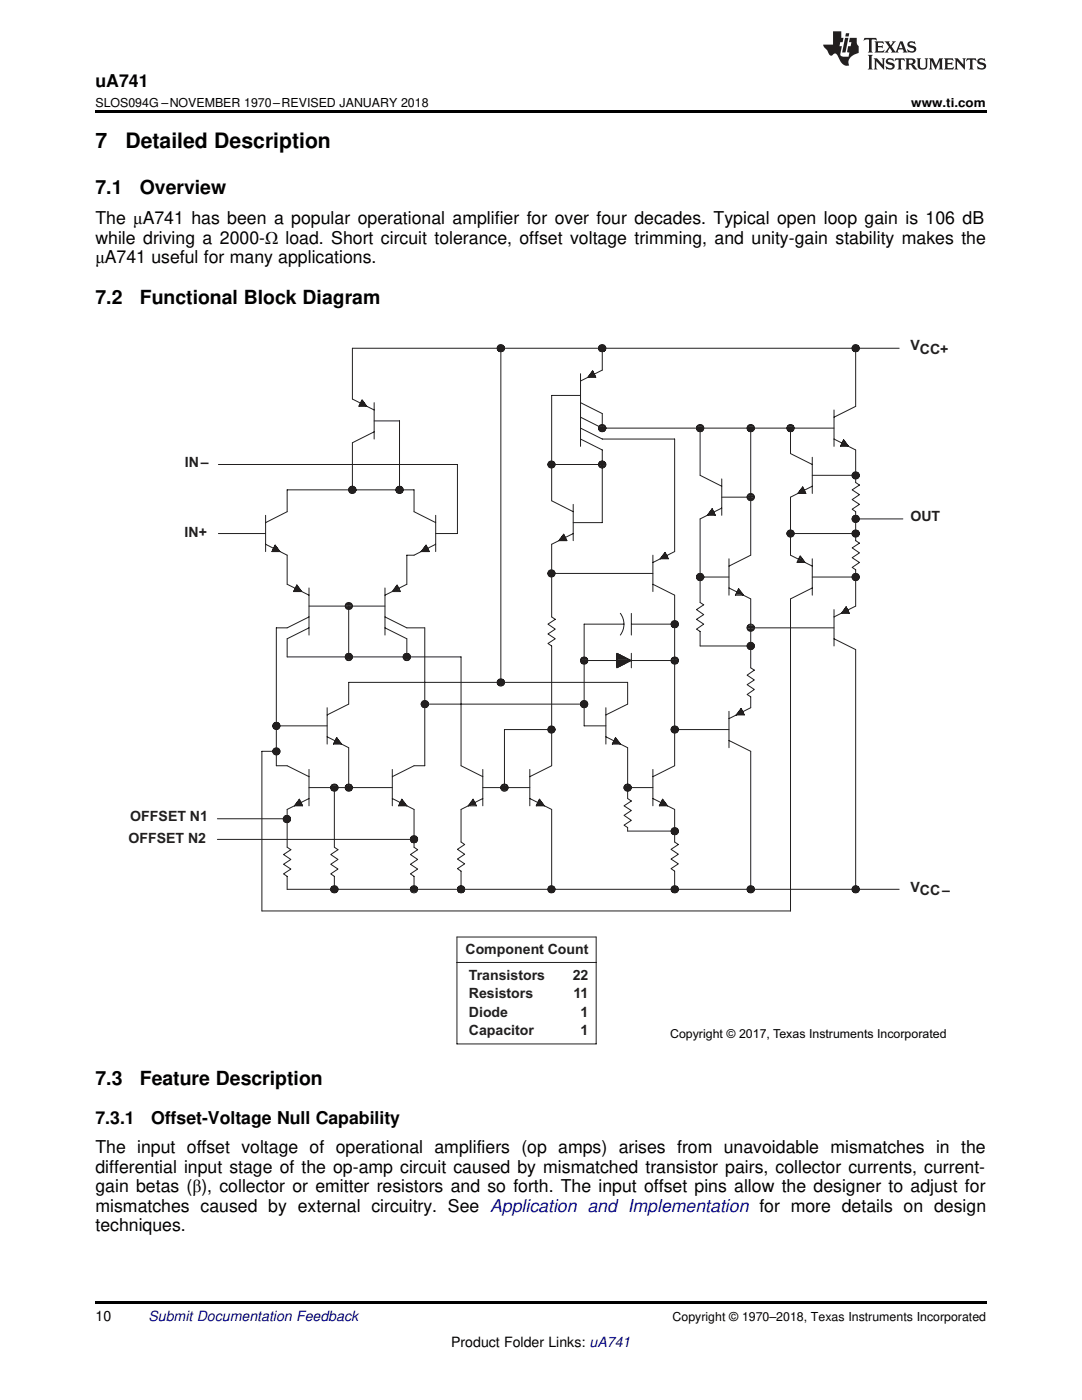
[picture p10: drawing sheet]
<svg xmlns="http://www.w3.org/2000/svg" width="216mm" height="279mm" viewBox="0 0 216 279" stroke-linecap="round" stroke-linejoin="round" font-family="sans-serif">
<path d="M19.1 22h177.8v.5h-177.8zM19.1 259.7h177.8v.5h-177.8z" fill="#000"/>
<g fill="none" stroke="#221f1f" stroke-width=".2">
<path d="M72.2 79.8h.1M72.3 79.8l.9 1.3h-1.6zM99.2 69.7h1.5M99.2 69.3h1.5M99.3 69.9h1.3M99.3 69.2h1.3M99.5 70.1h.9M99.5 69h.9M99.9 69.5v66.7M115.8 78.9h-5.7v21l4.3 2.2M115.8 74.6v14.5M117.4 75.1h1.4"/>
<path d="M117.5 74.9h1.2M117.7 74.8h.9M117.8 74.6h.8M118 74.4h.4M118.1 74.2h.3M118.2 74h.1M118.3 74l.6 1.3h-1.6zM119.5 69.7h1.4M119.5 69.3h1.4M119.5 69.9h1.3M119.5 69.2h1.3M119.7 70.1h.9"/>
<path d="M119.7 69h.9M120.2 69.5v4.4l-4.4 2.1M170 69.7h1.5M170 69.3h1.5M170.1 69.9h1.3M170.1 69.2h1.3M170.3 70.1h.9M170.3 69h.9M170.7 69.5v11.6l-4.3 2.2M179.4 69.5h-109.1v10.1l4.4 2.2M43.6 92.7h47.7v13.8h-4.4M69.6 97.9h1.4"/>
<path d="M69.6 97.6h1.4M69.7 98.1h1.2M69.7 97.4h1.2M69.8 98.3h1M69.8 97.2h1M71.7 80.9h1.4M71.8 80.7h1.1M71.9 80.6h.9M72 80.4h.7M72 80.2h.5M72.1 80h.3M74.7 86.2l-4.4 2.2v9.4"/>
<path d="M74.7 84h5v13.8M74.7 80.4v7.2M79 97.9h1.4M79 97.6h1.4M79.1 98.1h1.2M79.1 97.4h1.2M79.2 98.3h1M79.2 97.2h1M109.3 92.7h11.6M109.4 92.9h1.4M109.4 92.5h1.4M109.4 93.1h1.3"/>
<path d="M109.4 92.3h1.3M109.6 93.2h.9M109.6 92.2h.9M115.8 80.4l4.4 2.1v2.9l-4.4-2.1M115.8 87.6l4.4 2.2v14.5h-5.8M115.8 85.4l4.4 2.2h14.4v22.5l-4.3 2.2M119.5 85.4h46.9M119.5 85.6h1.4M119.5 85.3h1.4M119.5 92.9h1.4M119.5 92.5h1.4M119.5 85.8h1.3"/>
<path d="M119.5 85.1h1.3M119.5 93.1h1.3M119.5 92.3h1.3M119.7 86h.9M119.7 84.9h.9M119.7 93.2h.9M119.7 92.2h.9M139 85.6h1.4M139 85.3h1.4M139.1 85.8h1.2M139.1 85.1h1.2M139.2 86h1"/>
<path d="M139.2 84.9h1M139.7 85.4v9.5l4.3 2.1M144 99.2h6.5M144 95.6v7.2M149.1 99.4h1.4M149.1 99h1.4M149.1 85.6h1.4M149.1 85.3h1.4M149.2 99.6h1.2M149.2 98.9h1.2M149.2 85.8h1.2M149.2 85.1h1.2"/>
<path d="M149.3 99.8h1M149.3 98.7h1M149.3 86h1M149.3 84.9h1M149.8 85.4v25.4l-4.3 2.2M157 85.6h1.5M157 85.3h1.5M157.1 85.8h1.3M157.1 85.1h1.3M157.3 86h.9M157.3 84.9h.9M157.7 85.4v5.1l4.4 2.2"/>
<path d="M159.3 98.3h1.4M159.5 98.1h1.1M159.6 97.9h.9M159.7 97.8h.8M159.9 97.6h.5M160 97.4h.3M160.1 97.2h.1M160.2 97.2l.6 1.3h-1.6zM162.1 97l-4.4 2.2v11.6l4.4 2.2M162.1 94.9h9.4M162.1 91.3v7.2M166.4 87.6l4.3 2.2v6.5l.8 .5-1.5 1 1.5 .9-1.5 1 1.5 1-1.5 .9 .7 .5v5.8l.8 .5-1.5 .9 1.5 1-1.5 1 1.5 1-1.5 .9 .7 .5v7.3l-4.3 2.1"/>
<path d="M166.4 81.8v7.3M167.8 88.9h1.4M167.9 88.7h1.1M168 88.5h.9M168 88.4h.8M168.1 88.1h.5M168.2 88h.3M168.3 87.8h.1M168.3 87.8l1 1.3h-1.6zM170 95.1h1.5M170 94.7h1.5M170.1 95.2h1.3"/>
<path d="M170.1 94.5h1.3M170.3 95.4h.9M170.3 94.3h.9M43.6 106.5h9.4M53 104.3l4.3-2.2v-4.3h25.3v4.3l4.3 2.2M53 108.6l4.3 2.2v5.8l4.4 2.2M53 102.8v7.3M54.4 109.9h1.3M54.4 109.7h1.2M54.5 109.6h1M54.6 109.3h.7M54.7 109.2h.5"/>
<path d="M54.8 109h.2M54.9 108.8h.1M54.9 108.8l1 1.3h-1.6zM58.7 117.9h1.4M58.8 117.7h1.1M58.9 117.5h.9M59 117.3h.7M59 117.2h.5M59.1 117h.3M59.2 116.8h.1M59.2 116.8l1 1.3h-1.6zM61.7 117.3v9.4"/>
<path d="M76.8 117.3v9.4M78.4 117.9h1.4M78.5 117.7h1.2M78.7 117.5h.9M78.8 117.3h.7M78.9 117.2h.5M79.1 117h.2M79.2 116.8l.7 1.3h-1.6zM79.2 116.8h.1M84.2 109.9h1.4M84.3 109.7h1.2M84.5 109.6h.9"/>
<path d="M84.6 109.3h.7M84.7 109.2h.5M84.8 109h.3M85 108.8h.1M85 108.8l.7 1.3h-1.7zM86.9 108.6l-4.3 2.2h-1.4v5.8l-4.4 2.2M86.9 102.8v7.3M109.3 114.4h21M109.4 114.6h1.4M109.4 114.3h1.4M109.4 114.8h1.3M109.4 114.1h1.3"/>
<path d="M109.6 115h.9M109.6 113.9h.9M111.6 107.7h1.4M111.8 107.5h1.1M111.9 107.4h1M112 107.2h.8M112.2 107h.5M112.3 106.8h.3M112.4 106.6h.1M112.5 106.6l.6 1.3h-1.6zM114.4 106.5l-4.3 2.1v14.5l.7 .5-1.5 1 1.5 1-1.5 .9 1.5 1-1.5 .9 .8 .5v23.9l-4.4 2.2M114.4 100.7v7.2"/>
<path d="M130.3 116.6l4.3 2.2v34l-4.3 2.2M130.3 110.8v7.3M131.9 111.4h1.4M132 111.2h1.2M132.1 111h1M132.3 110.8h.7M132.4 110.6h.5M132.5 110.5h.3M132.7 110.3h.1M132.7 110.2l.7 1.3h-1.7zM139 115h1.4M139 115.3h1.4"/>
<path d="M139 115.2h6.5M139.1 114.8h1.2M139.1 115.5h1.2M139.2 114.6h1M139.2 115.7h1M141.3 102.7h1.4M141.4 102.5h1.2M141.6 102.3h.9M141.7 102.1h.7M141.8 101.9h.5M142 101.7h.2M142.1 101.6h.1"/>
<path d="M142.1 101.5l.6 1.3h-1.6zM144 101.4l-4.3 2.2v16.6l.7 .5-1.4 1 1.4 1-1.4 .9 1.4 1-1.4 1 .7 .4v2.9h10.8M145.5 117.3l4.3 2.2v13.8l.7 .4-1.4 1 1.4 1-1.4 .9 1.4 1-1.4 1 .7 .5v2.1l-4.3 2.2M145.5 111.5v7.3M146.8 118.6h1.4M146.9 118.4h1.2M147 118.2h1M147.1 118.1h.7M147.2 117.9h.5M147.3 117.7h.2M147.4 117.5h.1M147.4 117.5l1 1.3h-1.7z"/>
<path d="M157 106.5h14.5M157 106.6h1.5M157 106.3h1.5M157.1 106.8h1.3M157.1 106.1h1.3M157.3 107h.9M157.3 105.9h.9M159.1 112.1h1.4M159.2 111.9h1.2M159.3 111.7h.9M159.4 111.5h.7M159.5 111.4h.5"/>
<path d="M159.6 111.2h.2M159.6 111h.1M159.7 110.9l.9 1.4h-1.6zM162.1 117.3l-4.4 2.2v62.3h-105.4v-31.9h3.6M162.1 115.2h9.4M162.1 111.5v7.3M170 115h1.5M170 106.6h1.5M170 106.3h1.5M170 115.3h1.5M170 103.7h1.5M170 103.4h1.5"/>
<path d="M170 103.6h10.2M170.1 114.8h1.3M170.1 106.8h1.3M170.1 106.1h1.3M170.1 115.5h1.3M170.1 103.9h1.3M170.1 103.2h1.3M170.3 114.6h.9M170.3 107h.9M170.3 105.9h.9M170.3 115.7h.9M170.3 104.1h.9"/>
<path d="M170.3 103h.9M61.7 125.3l-4.4 2.2v3.6h34.7v21.7l4.3 2.2M61.7 121h15.1M61.7 123.1l-4.4 2.2h-2.2v27.5h2.2l4.4 2.2M68.9 131.3h1.4M68.9 130.9h1.4M68.9 121.1h1.4M68.9 120.8h1.4M69 131.4h1.2M69 130.7h1.2M69 121.3h1.2M69 120.6h1.2"/>
<path d="M69.1 131.7h1M69.1 130.5h1M69.1 121.5h1M69.1 120.4h1M69.6 121v10.1M76.8 125.3l4.4 2.2v3.6M76.8 123.1l4.4 2.2h3.6v27.5h-2.2l-4.3 2.2M80.4 131.3h1.5M80.4 130.9h1.5M80.5 131.4h1.3M80.5 130.7h1.3M80.7 131.7h.9"/>
<path d="M80.7 130.5h.9M84.3 140h1M99.2 136.4h1.5M99.2 136h1.5M99.3 136.5h1.3M99.3 135.8h1.3M99.5 136.7h.9M99.5 135.6h.9M115.8 131.8h19.6M115.9 132h1.4M115.9 131.7h1.4M116 132.2h1.2"/>
<path d="M116 131.4h1.2M116.1 132.4h1M116.1 131.3h1M116.1 140h1M123.1 130.4l2.9 1.4-2.9 1.5zM123.1 132.4h1.8M123.1 132.2h2.1M123.1 132h2.5M123.1 131.3h1.8M123.1 131.4h2.1M123.1 131.7h2.5M123.1 130.5h.3"/>
<path d="M123.1 130.7h.7M123.1 130.9h1M123.1 131.1h1.4M123.1 133.1h.3M123.1 132.9h.7M123.1 132.7h1M123.1 132.6h1.4M123.8 122.4a3.6 3.6 0 0 1 0 4.3M124.5 124.6h-7.9v20.3h4.3M126 124.6h9.4M126 122.4v4.3M126 130.4v2.9"/>
<path d="M133.9 132h1.4M133.9 131.7h1.4M133.9 124.7h1.4M133.9 124.4h1.4M134 132.2h1.3M134 131.4h1.3M134 124.9h1.3M134 124.2h1.3M134.1 132.4h1M134.1 131.3h1M134.1 125.1h1M134.1 124h1"/>
<path d="M149.1 125.3h17.3M149.1 125.1h1.4M149.1 129.1h1.4M149.1 128.7h1.4M149.1 125.5h1.4M149.2 124.9h1.2M149.2 129.3h1.2M149.2 128.6h1.2M149.2 125.7h1.2M149.3 124.7h1M149.3 129.5h1M149.3 128.4h1"/>
<path d="M149.3 125.8h1M166.4 127.5l4.3 2.1v47.9M166.4 121.7v7.2M168 122.2h1.4M168.1 122h1.2M168.3 121.9h.9M168.4 121.7h.7M168.5 121.5h.5M168.7 121.3h.2M168.8 121.1h.1M168.8 121.1l.7 1.3h-1.6zM54.4 144.9h10.9"/>
<path d="M54.4 145h1.5M54.4 144.7h1.5M54.4 150.1h1.5M54.4 149.7h1.5M54.5 145.2h1.3M54.5 144.5h1.3M54.5 150.3h1.3M54.5 149.6h1.3M54.7 145.4h.9M54.7 144.3h.9M54.7 150.5h.9M54.7 149.4h.9"/>
<path d="M59.5 159.9h.4M59.6 159.7h.2M59.7 159.5h.1M59.7 159.5l.7 1.3h-1.6zM61.7 159.4l-4.4 2.1v7.6l.7 .5-1.4 .9 1.4 1-1.4 1 1.4 .9-1.4 1 .7 .5v2.6h122.1M61.7 157.2h16.6M61.7 153.6v7.2M65.3 142.7l4.3-2.2v-4.3h55.6v4.3l-4.3 2.2M65.3 147l4.3 2.2v8M65.3 141.2v7.3M66 157.4h1.4M66 157h1.4"/>
<path d="M66.1 157.6h1.2M66.1 156.8h1.2M66.2 157.7h1M66.2 156.6h1M66.6 148.3h1.4M66.7 157.2v11.9l.7 .5-1.4 .9 1.4 1-1.4 1 1.4 .9-1.4 1 .7 .5v2.6M66.7 148.1h1.2M66.8 147.9h1M66.9 147.8h.7M67 147.6h.5M67.1 147.4h.2M67.2 147.2h.1"/>
<path d="M67.2 147.2l.9 1.3h-1.6zM68.9 157.4h1.4M68.9 157h1.4M69 157.6h1.2M69 156.8h1.2M69.1 157.7h1M69.1 156.6h1M78.3 159.4l4.3 2.1v7.6l.7 .5-1.4 .9 1.4 1-1.4 1 1.4 .9-1.4 1 .7 .5v2.6M78.3 153.6v7.2M80 159.9h.5M80.1 159.7h.3M80.2 159.5h.1"/>
<path d="M80.2 159.5l1 1.3h-1.7zM84 140.5h33.3M84.1 140.7h1.4M84.1 140.3h1.4M84.2 140.9h1.2M84.2 140.2h1.2M84.3 141.1h1M94.1 159.9h.5M94.3 159.7h.2M94.4 159.5h.1M94.4 159.5l.7 1.3h-1.7zM96.3 159.4l-4.3 2.1v6.5l.7 .5-1.4 1 1.4 1-1.4 .9 1.4 1-1.4 1 .7 .5v3.6"/>
<path d="M96.3 157.2h9.4M96.3 153.6v7.2M100 157.4h1.4M100 157h1.4M100.1 157.6h1.2M100.1 156.8h1.2M100.2 157.7h1M100.2 156.6h1M105.7 159.4l4.4 2.1v16M105.7 153.6v7.2M107.4 159.9h.5M107.6 159.7h.2"/>
<path d="M107.6 159.5h.1M107.6 159.5l1 1.3h-1.6zM109.4 145.4h1.4M109.4 145.8h1.4M109.4 145.2h1.3M109.4 145.9h1.3M109.6 145h.9M109.6 146.1h.9M110.8 145.6h-10.1v11.6M115.9 140.7h1.4M115.9 140.3h1.4M116 140.9h1.2"/>
<path d="M116 140.2h1.2M116.1 141.1h1M120.9 147l4.3 2.2v10.2l.8 .5-1.5 .9 1.5 1-1.5 .9 1.5 1-1.5 1 .7 .5v.7h10.2M120.9 141.2v7.3M122.3 148.3h1.4M122.4 148.1h1.1M122.4 147.9h1M122.5 147.8h.7M122.6 147.6h.5M122.7 147.4h.3M122.8 147.2h.1M122.8 147.2l1 1.3h-1.6z"/>
<path d="M124.5 157.4h1.4M124.5 157h1.4M124.5 157.2h5.8M124.6 157.6h1.3M124.6 156.8h1.3M124.8 157.7h.9M124.8 156.6h.9M130.3 159.4l4.3 2.1v6.5l.8 .5-1.5 1 1.5 1-1.5 .9 1.5 1-1.5 1 .7 .5v3.6M130.3 153.6v7.2M132 159.9h.5M132.1 159.7h.3M132.2 159.5h.1"/>
<path d="M132.2 159.5l1 1.3h-1.6zM133.9 145.6h11.6M133.9 145.4h1.4M133.9 145.8h1.4M134 145.2h1.3M134 145.9h1.3M134.1 145h1M134.1 146.1h1M145.5 147.8l4.3 2.1v27.6M145.5 142v7.2M147.1 142.5h1.3M147.2 142.3h1.2"/>
<path d="M147.3 142.1h1M147.5 142h.7M147.6 141.8h.5M147.7 141.6h.3M147.9 141.4h.1M147.9 141.4l.6 1.3h-1.6zM43.4 167.5h39.9M43.4 163.4h13.9M56.5 163.6h1.4M56.5 163.3h1.4M56.5 163.5h1.5M56.6 163.8h1.3"/>
<path d="M56.6 163.1h1.3M56.8 164h.9M56.8 162.9h.9M58.9 160.6h1.4M59 160.4h1.2M59.2 160.3h.9M59.3 160.1h.7M66 177.7h1.4M66 177.3h1.4M66.1 177.8h1.2M66.1 177.1h1.2M66.2 178h1"/>
<path d="M66.2 176.9h1M79.6 160.6h1.4M79.7 160.4h1.2M79.8 160.3h1M79.9 160.1h.7M81.9 177.7h1.4M81.9 177.3h1.4M81.9 167.7h1.4M81.9 167.3h1.4M82 177.8h1.2M82 177.1h1.2M82 167.9h1.2"/>
<path d="M82 167.1h1.2M82.1 178h1M82.1 176.9h1M82.1 168.1h1M82.1 167h1M91.3 177.7h1.4M91.3 177.3h1.4M91.4 177.8h1.2M91.4 177.1h1.2M91.5 178h1M91.5 176.9h1M93.6 160.6h1.4"/>
<path d="M93.7 160.4h1.2M93.9 160.3h.9M94 160.1h.7M107.1 160.6h1.4M107.2 160.4h1.1M107.3 160.3h.9M107.3 160.1h.8M109.4 177.7h1.4M109.4 177.3h1.4M109.4 177.8h1.3M109.4 177.1h1.3M109.6 178h.9"/>
<path d="M109.6 176.9h.9M131.6 160.6h1.4M131.8 160.4h1.1M131.8 160.3h1M131.9 160.1h.7M133.9 177.7h1.4M133.9 177.3h1.4M133.9 166.1h1.4M133.9 165.7h1.4M134 177.8h1.3M134 177.1h1.3M134 166.2h1.3"/>
<path d="M134 165.5h1.3M134.1 178h1M134.1 176.9h1M134.1 166.4h1M134.1 165.3h1M149.1 177.7h1.4M149.1 177.3h1.4M149.2 177.8h1.2M149.2 177.1h1.2M149.3 178h1M149.3 176.9h1M170 177.7h1.5"/>
<path d="M170 177.3h1.5M170.1 177.8h1.3M170.1 177.1h1.3M170.3 178h.9M170.3 176.9h.9M91.2 192.1h27.8M91.2 187h27.8v21.3h-27.8z"/>
<circle cx="99.9" cy="69.5" r=".72"/>
<circle cx="120.2" cy="69.5" r=".72"/>
<circle cx="170.7" cy="69.5" r=".71"/>
<circle cx="70.3" cy="97.8" r=".72"/>
<circle cx="79.7" cy="97.8" r=".72"/>
<circle cx="110" cy="92.7" r=".7"/>
<circle cx="120.2" cy="85.4" r=".72"/>
<circle cx="120.2" cy="92.7" r=".71"/>
<circle cx="139.7" cy="85.4" r=".72"/>
<circle cx="149.8" cy="99.2" r=".72"/>
<circle cx="149.8" cy="85.4" r=".72"/>
<circle cx="157.7" cy="85.4" r=".71"/>
<circle cx="170.7" cy="94.9" r=".71"/>
<circle cx="110" cy="114.4" r=".71"/>
<circle cx="139.7" cy="115.2" r=".72"/>
<circle cx="157.7" cy="106.5" r=".71"/>
<circle cx="170.7" cy="106.5" r=".71"/>
<circle cx="170.7" cy="115.2" r=".71"/>
<circle cx="170.7" cy="103.6" r=".71"/>
<circle cx="69.6" cy="131.1" r=".71"/>
<circle cx="69.6" cy="120.9" r=".7"/>
<circle cx="81.2" cy="131.1" r=".72"/>
<circle cx="99.9" cy="136.2" r=".72"/>
<circle cx="116.6" cy="131.8" r=".72"/>
<circle cx="134.6" cy="124.6" r=".72"/>
<circle cx="134.6" cy="131.8" r=".72"/>
<circle cx="149.8" cy="128.9" r=".72"/>
<circle cx="149.8" cy="125.3" r=".72"/>
<circle cx="55.1" cy="144.9" r=".71"/>
<circle cx="55.1" cy="150" r=".71"/>
<circle cx="66.7" cy="157.2" r=".72"/>
<circle cx="69.6" cy="157.2" r=".71"/>
<circle cx="84.8" cy="140.5" r=".72"/>
<circle cx="100.6" cy="157.2" r=".72"/>
<circle cx="110" cy="145.6" r=".71"/>
<circle cx="116.6" cy="140.5" r=".72"/>
<circle cx="125.2" cy="157.2" r=".72"/>
<circle cx="134.6" cy="145.6" r=".72"/>
<circle cx="57.2" cy="163.5" r=".72"/>
<circle cx="66.7" cy="177.5" r=".72"/>
<circle cx="82.6" cy="177.5" r=".72"/>
<circle cx="82.6" cy="167.5" r=".72"/>
<circle cx="92" cy="177.5" r=".72"/>
<circle cx="110" cy="177.5" r=".71"/>
<circle cx="134.6" cy="165.9" r=".72"/>
<circle cx="134.6" cy="177.5" r=".72"/>
<circle cx="149.8" cy="177.5" r=".72"/>
<circle cx="170.7" cy="177.5" r=".71"/>
</g>
<g fill="#221f1f">
<path d="M172.5 7.6l-.1 .5 .4-.2h.6v.1v2.1l-.2 .4h.9l-.2-.4v-2.1l.1-.1h.5l.5 .2-.2-.5zM174.5 8.3l.2 .3v1.5l-.2 .4h1.8l.2-.6a1.04 1.04 0 0 1-1.3 .2v-.7h.6l.3 .2v-.6l-.3 .2h-.6v-.6l.8-.1 .4 .3-.2-.5zM176.5 8.3l.9 1.1-.9 1.1h.8l-.2-.2 .4-.7 .5 .7-.2 .2h1.5l-.2-.2 .2-.4h.9l.1 .4-.2 .2h1l-.3-.3-.7-1.9h-.5l-.9 2-.8-1 .9-1h-.8l.1 .3-.4 .5-.3-.6 .1-.2zM179.7 8.6l.4 1h-.7zM181.3 8.4a.63 .63 0 0 0-.2 .7 .63 .63 0 0 0 .6 .4l.6 .2 .1 .2a.75 .75 0 0 1-.7 .4 .75 .75 0 0 1-.6-.5l.1 .7 .1-.1a1.11 1.11 0 0 0 1.5-.6 1.13 1.13 0 0 0-1.2-.8l-.1-.4a1.04 1.04 0 0 1 1.2 .2l-.2-.5-.2 .1-.4-.2zM173.2 10.9l.2 .4v2.2l-.2 .4h1l-.3-.4v-2.2l.3-.4zM174.3 11.6l.3 .4v1.5l-.3 .4h.8l-.2-.4v-1.3l1.5 1.7v-1.9l.2-.4h-.7l.2 .4v.9l-1.1-1.3zM177 11.8a.62 .62 0 0 0-.2 .7 .62 .62 0 0 0 .6 .4l.6 .1 .1 .3a.76 .76 0 0 1-.7 .3 .76 .76 0 0 1-.7-.4l.2 .7 .1-.1a1.11 1.11 0 0 0 1.5-.6 1.13 1.13 0 0 0-1.2-.8l-.1-.4a1.04 1.04 0 0 1 1.2 .2l-.2-.6-.2 .1-.5-.1zM178.7 11.6l-.2 .6a.61 .61 0 0 1 .8-.3v1.6l-.2 .4h.9l-.2-.4v-1.6a.63 .63 0 0 1 .7 .3l-.1-.6zM180.6 11.6l.3 .4v1.5l-.3 .4h1l-.2-.2-.1-.8 .6 .2a.76 .76 0 0 0 1.2 .7l-1-1a.58 .58 0 0 0 .6-.5 .58 .58 0 0 0-.5-.6zM181.4 11.9h.1a.45 .45 0 0 1 .5 .1 .45 .45 0 0 1 .1 .5l-.8 .2zM182.9 11.6l.2 .2a2.17 2.17 0 0 0 .3 1.9 .99 .99 0 0 0 1.6-.6v-1.1l.2-.4h-.7l.2 .2a1.92 1.92 0 0 1-.2 1.8 .6 .6 0 0 1-.9-.5v-1.1l.2-.4zM185.4 11.6l.2 .4v1.5l-.2 .4h.7l-.2-.4v-1.4l.8 1.8 .8-1.8v1.4l-.2 .4h.9l-.2-.4v-1.5l.2-.4h-.8l-.6 1.5-.6-1.5zM188.4 11.6l.2 .4v1.5l-.2 .4h1.8l.1-.6a1.04 1.04 0 0 1-1.2 .1v-.6h.5l.4 .2v-.6l-.4 .2h-.5v-.7h.8l.3 .3-.1-.6zM190.5 11.6l.2 .4v1.5l-.2 .4h.7l-.2-.4v-1.3l1.5 1.7v-1.9l.2-.4h-.7l.2 .4v.9l-1.1-1.3zM192.9 11.6l-.1 .6a.61 .61 0 0 1 .7-.3l.1 1.6-.3 .4h1l-.3-.4 .1-1.6a.63 .63 0 0 1 .7 .3l-.1-.6zM195.2 11.8a.62 .62 0 0 0-.2 .7 .62 .62 0 0 0 .6 .4l.6 .1 .1 .3a.76 .76 0 0 1-.7 .3 .76 .76 0 0 1-.6-.4l.1 .7 .1-.1a1.11 1.11 0 0 0 1.6-.6 1.13 1.13 0 0 0-1.3-.8l-.1-.4a1.04 1.04 0 0 1 1.2 .2l-.1-.6-.2 .1-.5-.1z"/>
<path d="M166.2 6.3v2.6h-1.9v.4l.8 .9a.91 .91 0 0 0 1 .8 .56 .56 0 0 1 .5-.3 .56 .56 0 0 1 .5 .3l.4 .8a1.53 1.53 0 0 0 1.9 1.2 1.54 1.54 0 0 1 1-2.1l.9-.3v-1.4a1.52 1.52 0 0 1-.4-1.6h-1.3l-.2 .8h.5l-.2 .8h-.5l-.1 1v.2l.4 .1-.2 .8a1.93 1.93 0 0 1-1.6-.3l.3-1.8h-.5l.2-.8h.4l.2-.8h-.4v-1.3zM168.6 7.6l-.6 2.9h.7l.6-2.9zM168.8 6.6l-.1 .7h.6l.2-.7z"/>
</g>
<g font-size="4.2">
<text x="19" y="29.6">7</text>
<text x="25" y="29.6">Detailed Description</text>
</g>
<g font-size="3.9">
<text x="19" y="38.8">7.1</text>
<text x="27.9" y="38.8">Overview</text>
<text x="19" y="60.6">7.2</text>
<text x="27.9" y="60.6">Functional Block Diagram</text>
<text x="19" y="216.5">7.3</text>
<text x="27.9" y="216.5">Feature Description</text>
</g>
<g font-size="3.5">
<text x="19" y="17.3">uA741</text>
<text x="19" y="44.8">The μA741 has been a popular operational amplifier for over four decades. Typical open loop gain is 106 dB</text>
<text x="19" y="48.6">while driving a 2000-Ω load. Short circuit tolerance, offset voltage trimming, and unity-gain stability makes the</text>
<text x="19" y="52.5">μA741 useful for many applications.</text>
<text x="19" y="224.2">7.3.1</text>
<text x="30.1" y="224.2">Offset-Voltage Null Capability</text>
<text x="19" y="230.2">The input offset voltage of operational amplifiers (op amps) arises from unavoidable mismatches in the</text>
<text x="19" y="234.1">differential input stage of the op-amp circuit caused by mismatched transistor pairs, collector currents, current-</text>
<text x="19" y="237.9">gain betas (β), collector or emitter resistors and so forth. The input offset pins allow the designer to adjust for</text>
<text x="19" y="241.8">mismatches caused by external circuitry. See Application and Implementation for more details on design</text>
<text x="19" y="245.7">techniques.</text>
</g>
<g font-size="2.8" fill="#221f1f">
<text x="181.7" y="69.9">VCC+</text>
<text x="36.9" y="93.2">IN–</text>
<text x="36.8" y="107.2">IN+</text>
<text x="181.7" y="104.1">OUT</text>
<text x="26" y="163.9">OFFSET N1</text>
<text x="25.6" y="168.3">OFFSET N2</text>
<text x="181.7" y="178">VCC–</text>
<text x="92.9" y="190.5">Component Count</text>
<text x="93.6" y="195.6">Transistors</text>
<text x="114.3" y="195.6">22</text>
<text x="93.6" y="199.2">Resistors</text>
<text x="93.6" y="202.9">Diode</text>
<text x="114.4" y="199.2">11</text>
<text x="115.8" y="202.9">1</text>
<text x="93.6" y="206.5">Capacitor</text>
<text x="115.8" y="206.5">1</text>
</g>
<g font-size="2.8">
<text x="19" y="263.6">10</text>
<text x="90" y="268.9">Product Folder Links: uA741</text>
</g>
<text font-size="2.8" fill="#0000c8" x="29.6" y="263.6">Submit Documentation Feedback</text>
<g font-size="2.5">
<text x="19" y="21.4">SLOS094G –NOVEMBER 1970–REVISED JANUARY 2018</text>
<text x="181.8" y="21.4">www.ti.com</text>
<text x="133.7" y="207.2">Copyright © 2017, Texas Instruments Incorporated</text>
<text x="134.2" y="263.6">Copyright © 1970–2018, Texas Instruments Incorporated</text>
</g>
</svg>
